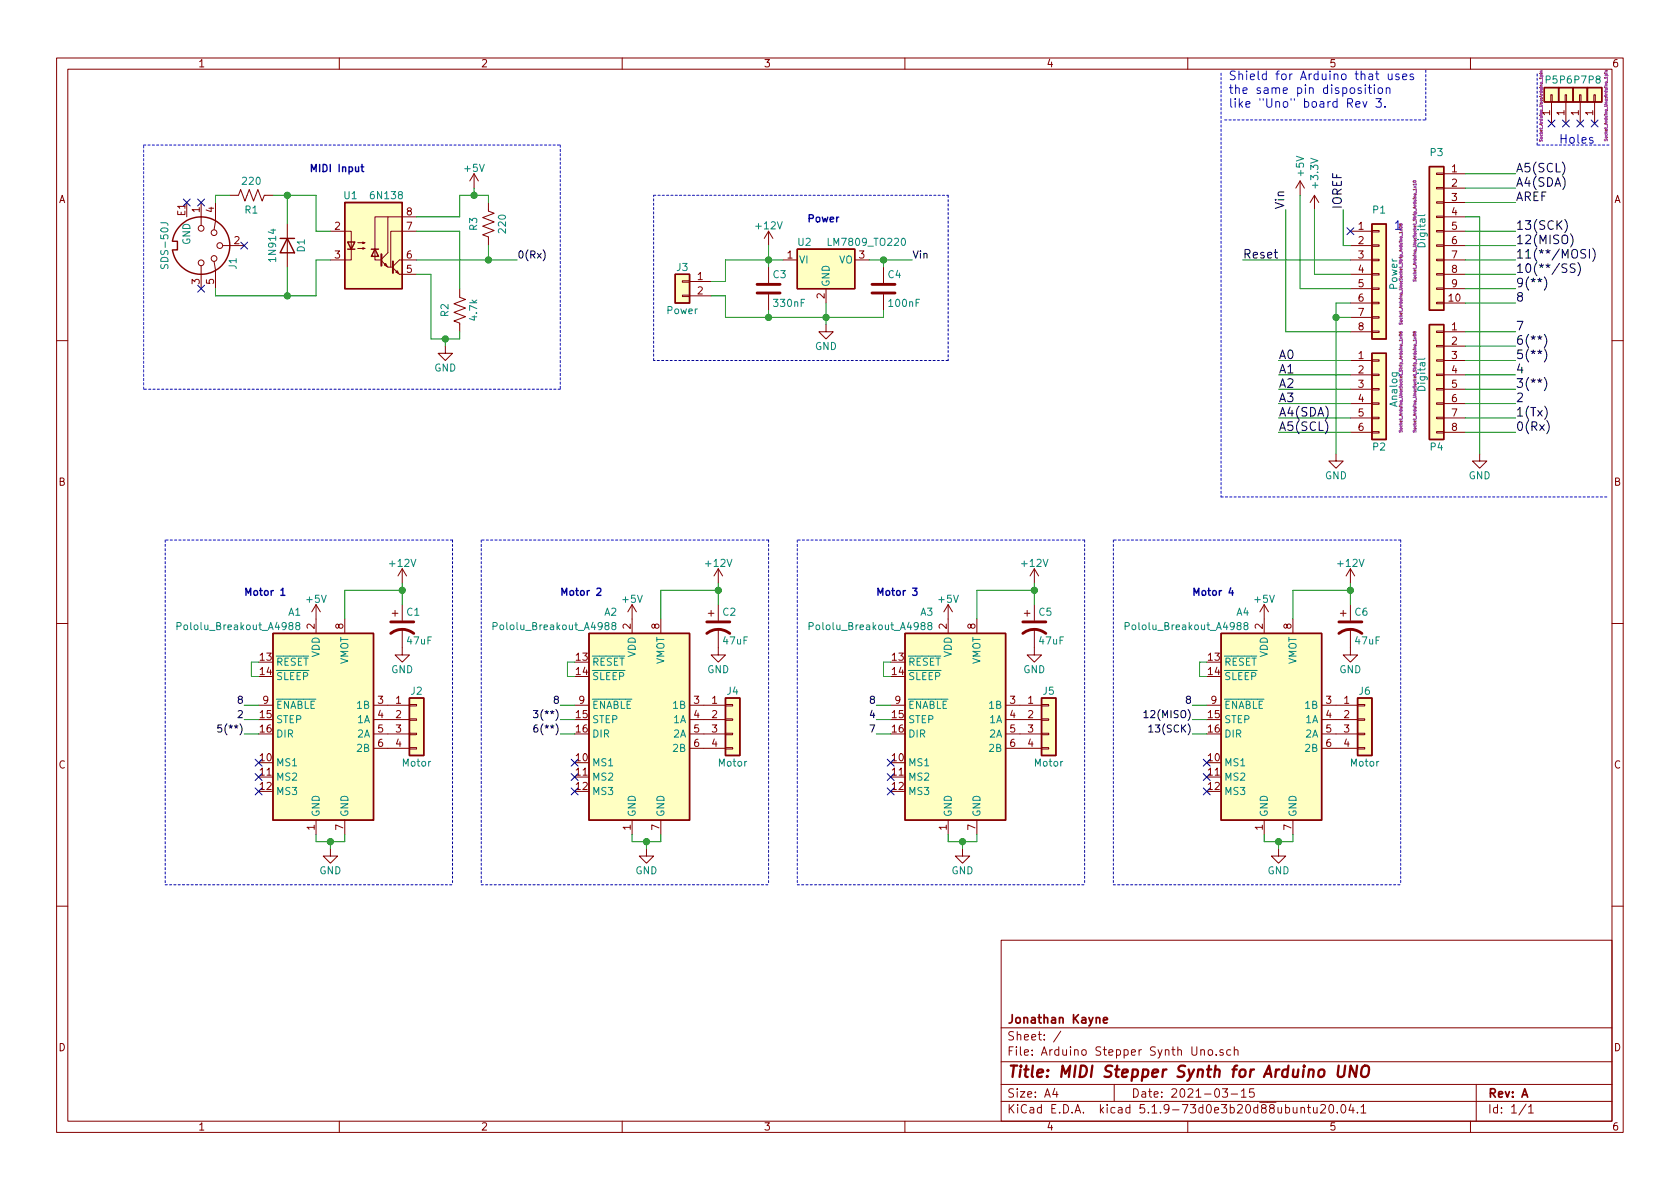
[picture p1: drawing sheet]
<svg xmlns="http://www.w3.org/2000/svg" width="297mm" height="210mm" viewBox="0 0 297 210" stroke-linecap="round" stroke-linejoin="round" font-family="sans-serif">
<g fill="none" stroke="#840000" stroke-width=".18">
<path d="M10 10.3h277v189.9h-277zM12 12.2h273v186.1h-273zM60 10.3v1.9M110 10.3v1.9M160 10.3v1.9M210 10.3v1.9M260 10.3v1.9M274.2 16.8h.2v1.2h-.2zM274.3 18v3.8M276.7 16.8h.3v1.2h-.3zM276.9 18v3.8M279.3 16.8h.2v1.2h-.2z"/>
<path d="M279.4 18v3.8M281.8 16.8h.3v1.2h-.3zM281.9 18v3.8M35.6 35.8v4.1M38.1 35.8v3.3l-.3 1.5M40.6 34.5h1.6l.3-1 .8 2.1 .8-2.1 .7 2.1 .8-2.1 .8 2.1 .3-1.1h1.6M50.8 39.6v7.6M68.6 38.3h-2.3v7.7h1M73.7 38.3h-5.1v6.4l-1.2 1.1M83.8 30.7l-.7 1.3M83.8 30.7v2.6M83.8 30.7l.8 1.3"/>
<path d="M86.4 35.8v1.5l1 .4-2.1 .8 2.1 .7-2.1 .8 2.1 .8-2.1 .7 1.1 .4v1.5M229.9 32l-.8 1.3M229.9 32v2.5M229.9 32l.7 1.3M232.4 34.5l-.8 1.3M232.4 34.5v2.6M232.4 34.5l.8 1.3M254 38.2h1.3v.3h-1.3zM254 35.7h1.3v.2h-1.3zM254 33.1h1.3v.3h-1.3zM254 30.6h1.3v.3h-1.3zM255.3 30.7h3.8"/>
<path d="M255.3 33.3h3.8M255.3 35.8h3.8M255.3 38.3h3.8M35.6 47v4M37.8 46.2l.3 1.5v3.3M39.4 43.4h3.8M58.4 40.9h3.7v5.1h-3.7M63.2 43.9h1.3l-.4 .2v-.3l.4 .1M63.2 42.9h1.3l-.4 .1v-.2l.4 .1M67.4 46.1l1.2 1.1h.6M67.9 46.9l.3-.3 .3 .5zM69.5 47.4l1.1 1.1h3.1"/>
<path d="M70 48.1l.2-.2 .3 .5zM73.7 40.9h-4.6v6.3M73.7 46h-3.1l-1.1 1.1M81.3 51v1.6l1 .4-2 .7 2 .8-2 .7 2 .8-2 .8 1 .3v1.6M120.6 52.2h1.3v.2h-1.3zM120.6 49.7h1.3v.2h-1.3zM121.9 49.8h3.8M121.9 52.3h3.8M135.9 40.9l-.8 1.3M135.9 40.9v2.5M135.9 47.2v2.8M135.9 52.1v2.8"/>
<path d="M135.9 40.9l.8 1.3M138.4 46h2.6M146 57.4v1.3h1.3l-1.3 1.2-1.2-1.2h1.2M146 51v2.6M151.1 46h2.6M156.2 47.2v2.8M156.2 52.1v2.8M238.8 58.7h3.8M238.8 53.6h3.8M238.8 40.9h3.8M238.8 43.4h3.8M238.8 46h3.8"/>
<path d="M238.8 48.5h3.8M238.8 51h3.8M238.8 56.1h3.8M242.6 53.5h1.2v.2h-1.2zM242.6 56h1.2v.3h-1.2zM242.6 58.5h1.2v.3h-1.2zM242.6 50.9h1.2v.3h-1.2zM242.6 45.8h1.2v.3h-1.2zM242.6 43.3h1.2v.3h-1.2zM242.6 40.8h1.2v.2h-1.2zM242.6 48.4h1.2v.2h-1.2zM254 58.5h1.3v.3h-1.3z"/>
<path d="M254 45.8h1.3v.3h-1.3zM254 48.4h1.3v.2h-1.3zM254 50.9h1.3v.3h-1.3zM254 53.5h1.3v.2h-1.3zM254 43.3h1.3v.3h-1.3zM254 40.8h1.3v.2h-1.3zM255.3 58.7h3.8M255.3 53.6h3.8M255.3 40.9h3.8M255.3 43.4h3.8M255.3 46h3.8M255.3 48.5h3.8"/>
<path d="M255.3 51h3.8M10 60.2h2M78.7 61.2v1.3h1.3l-1.3 1.2-1.2-1.2h1.2M238.8 63.7h3.8M238.8 66.3h3.8M238.8 68.8h3.8M238.8 71.4h3.8M238.8 73.9h3.8M238.8 76.4h3.8M242.6 73.8h1.2v.2h-1.2zM242.6 76.3h1.2v.3h-1.2zM242.6 71.2h1.2v.3h-1.2z"/>
<path d="M242.6 66.2h1.2v.2h-1.2zM242.6 63.6h1.2v.3h-1.2zM242.6 68.7h1.2v.3h-1.2zM254 71.2h1.3v.3h-1.3zM254 73.8h1.3v.2h-1.3zM254 76.3h1.3v.3h-1.3zM254 68.7h1.3v.3h-1.3zM254 63.6h1.3v.3h-1.3zM254 61.1h1.3v.2h-1.3zM254 66.2h1.3v.2h-1.3zM255.3 63.7h3.8M255.3 66.3h3.8"/>
<path d="M255.3 68.8h3.8M255.3 71.4h3.8M255.3 73.9h3.8M255.3 76.4h3.8M255.3 61.2h3.8M285 60.2h2M236.2 80.3v1.2h1.3l-1.3 1.3-1.3-1.3h1.3M261.6 80.3v1.2h1.3l-1.3 1.3-1.3-1.3h1.3M10 110.3h2M55.9 106.9v5.1M55.9 106.9l-.8 1.3M55.9 106.9l.7 1.3"/>
<path d="M61 109.5v2.5M69.3 108.5h1.1M69.8 107.9v1.1M71.1 111.2v4.6h1.3l-1.3 1.3-1.3-1.3h1.3M71.1 100.6v2.5M71.1 106.9v2.8M71.1 100.6l-.7 1.2M71.1 100.6l.8 1.2M111.8 106.9l-.8 1.3M111.8 106.9v5.1M111.8 106.9l.7 1.3M116.8 109.5v2.5"/>
<path d="M125.2 108.5h1M125.7 107.9v1.1M127 111.2v4.6h1.3l-1.3 1.3-1.3-1.3h1.3M127 100.6l-.8 1.2M127 100.6v2.5M127 106.9v2.8M127 100.6l.8 1.2M167.6 106.9l-.7 1.3M167.6 106.9v5.1M167.6 106.9l.8 1.3M172.7 109.5v2.5M181.1 108.5h1"/>
<path d="M181.6 107.9v1.1M182.9 111.2v4.6h1.2l-1.2 1.3-1.3-1.3h1.3M182.9 100.6v2.5M182.9 106.9v2.8M182.9 100.6l-.8 1.2M182.9 100.6l.7 1.2M223.5 106.9l-.7 1.3M223.5 106.9v5.1M223.5 106.9l.8 1.3M228.6 109.5v2.5M237 108.5h1M237.5 107.9v1.1"/>
<path d="M238.8 111.2v4.6h1.2l-1.2 1.3-1.3-1.3h1.3M238.8 100.6v2.5M238.8 106.9v2.8M238.8 100.6l-.8 1.2M238.8 100.6l.7 1.2M285 110.3h2M45.7 124.7h2.6M66 124.7h6.4M66 127.2h6.4M66 129.8h6.4M66 132.3h6.4M72.4 132.2h1.3v.3h-1.3z"/>
<path d="M72.4 129.7h1.3v.2h-1.3zM72.4 124.6h1.3v.2h-1.3zM72.4 127.1h1.3v.3h-1.3zM101.6 124.7h2.5M121.9 124.7h6.4M121.9 127.2h6.4M121.9 129.8h6.4M121.9 132.3h6.4M128.3 132.2h1.2v.3h-1.2zM128.3 129.7h1.2v.2h-1.2zM128.3 124.6h1.2v.2h-1.2zM128.3 127.1h1.2v.3h-1.2z"/>
<path d="M157.5 124.7h2.5M177.8 124.7h6.3M177.8 127.2h6.3M177.8 129.8h6.3M177.8 132.3h6.3M184.1 132.2h1.3v.3h-1.3zM184.1 129.7h1.3v.2h-1.3zM184.1 124.6h1.3v.2h-1.3zM184.1 127.1h1.3v.3h-1.3zM213.4 124.7h2.5M233.7 124.7h6.3M233.7 127.2h6.3"/>
<path d="M233.7 129.8h6.3M233.7 132.3h6.3M240 132.2h1.3v.3h-1.3zM240 129.7h1.3v.2h-1.3zM240 124.6h1.3v.2h-1.3zM240 127.1h1.3v.3h-1.3zM55.9 145v2.6M58.4 150.1v1.3h1.3l-1.3 1.2-1.3-1.2h1.3M61 145v2.6M111.8 145v2.6M114.3 150.1v1.3h1.3l-1.3 1.2-1.3-1.2h1.3M116.8 145v2.6"/>
<path d="M167.6 145v2.6M170.2 150.1v1.3h1.2l-1.2 1.2-1.3-1.2h1.3M172.7 145v2.6M223.5 145v2.6M226.1 150.1v1.3h1.2l-1.2 1.2-1.3-1.2h1.3M228.6 145v2.6M10 160.2h2M177 166.3h108v32h-108zM285 160.2h2M60 198.3v1.9M110 198.3v1.9M160 198.3v1.9"/>
<path d="M177 194.8h108M177 191.8h108M177 187.8h108M177 181.8h108M186.5 192.5l-.4 1h1M186.8 193v1M187.6 182.3l-1.3 2M197 191.8v3M210 198.3v1.9M212.3 185.7l.2-.1 .4 .1 .1 .9M213.7 185.7l.2-.1 .4 .1v.8l-.2 .1-.4-.1zM215 186.5v.1"/>
<path d="M216.1 192.5h.9l-.4 .6 .4 .1v.7l-.2 .1-.7-.1M216.3 185.7a.37 .37 0 0 0-.6 .1v.2l.6 .2v.1l-.2 .3-.4-.1M217.6 185.7l-.4-.1-.3 .3 .1 .6 .2 .1 .4-.1M217.7 193.5h1.1M218.2 185.7h.1a.37 .37 0 0 1 .6 .1v.8M218.2 185.1v1.5M219.5 193l.4-.5v1.5M219.5 194h.8M221.7 192.5h-.7l-.1 .7 .2-.1 .5 .1 .2 .2-.1 .5-.2 .1-.6-.1M230 196l.2-.2 .4 .1 .1 .9M230 195.8v1M231.2 195.8h.5"/>
<path d="M231.4 195.3v1.3l.3 .2M232.2 195.8l.1 .9 .4 .1 .2-.1M232.9 195.8v1M233.5 195.5l.2-.2h.4l.3 .5-.9 1h.9M235.2 195.4l.2-.1a.94 .94 0 0 1 0 1.5 .82 .82 0 0 1-.2-1.4zM236.4 196.7v.1M237.3 195.4l.1-.1a.8 .8 0 0 1 .6 .8 .8 .8 0 0 1-.6 .7 1 1 0 0 1-.1-1.4zM238.9 195.2l-.4 1.1h.9M239.2 195.8v1M240 196.7v.1M240.6 195.8l.5-.5v1.5M240.6 196.8h.9"/>
<path d="M260 198.3v1.9M261 191.8v6.5M269.8 195.2l-1.2 2M270.3 195.8l.4-.5v1.5M270.3 196.8h.8"/>
<circle cx="35.6" cy="40.4" r=".51"/>
<circle cx="35.6" cy="46.5" r=".51"/>
<circle cx="37.8" cy="41.1" r=".51"/>
<circle cx="37.8" cy="45.7" r=".51"/>
<circle cx="38.9" cy="43.4" r=".51"/>
</g>
<path d="M236.7 188.4l-.2 1.7 .2 .2a.66 .66 0 0 0 .9-.2l.2-1.7M240 188.4l-.3 2-.9-2-.2 2M240.9 188.7a.69 .69 0 0 1 1.1 0 1.49 1.49 0 0 1-.6 1.7l-.5-.1a1.41 1.41 0 0 1 0-1.6z" fill="none" stroke="#840000" stroke-width=".41"/>
<path d="M195.1 180.4l.7-.1-.1-.3-.4-.1-.2 .2 .1 .7h.5" fill="none" stroke="#840000" stroke-width=".3"/>
<g fill="#ffffc2" stroke="#ffffc2" stroke-width=".18">
<path d="M242.6 62.5h2.5v15.2h-2.5z"/>
<path d="M273 15.5h2.6v2.5h-2.6z"/>
<path d="M275.6 15.5h2.5v2.5h-2.5z"/>
<path d="M278.1 15.5h2.6v2.5h-2.6z"/>
<path d="M280.7 15.5h2.5v2.5h-2.5z"/>
<path d="M48.3 112h17.7v33h-17.7z"/>
<path d="M72.4 123.4h2.5v10.2h-2.5z"/>
<path d="M252.7 57.4h2.6v20.3h-2.6z"/>
<path d="M240 123.4h2.6v10.2h-2.6z"/>
<path d="M215.9 112h17.8v33h-17.8z"/>
<path d="M128.3 123.4h2.5v10.2h-2.5z"/>
<path d="M104.1 112h17.8v33h-17.8z"/>
<path d="M252.7 29.5h2.6v25.4h-2.6z"/>
<path d="M184.1 123.4h2.6v10.2h-2.6z"/>
<path d="M160 112h17.8v33h-17.8z"/>
<path d="M119.4 48.5h2.5v5.1h-2.5z"/>
<path d="M61 35.8h10.1v15.2h-10.1z"/>
<path d="M141 44.1h10.1v6.9h-10.1z"/>
<path d="M242.6 39.6h2.5v20.3h-2.5z"/>
</g>
<g fill="none" stroke="#840000" stroke-width=".25">
<path d="M273 15.5h2.6v2.5h-2.6zM275.6 15.5h2.5v2.5h-2.5zM278.1 15.5h2.6v2.5h-2.6zM280.7 15.5h2.5v2.5h-2.5zM61 35.8h10.1v15.2h-10.1zM242.6 39.6h2.5v20.3h-2.5zM252.7 29.5h2.6v25.4h-2.6zM30.5 42.7a5.1 5.1 0 0 1 7.8-3.6 5.1 5.1 0 0 1 0 8.6 5.1 5.1 0 0 1-7.8-3.5M30.6 42.7h.8v1.5h-.8M49.5 42.2h2.6M50.8 42.2l1.3 2.5h-2.6zM61.5 42.8h1.2l-.6 1.3z"/>
<path d="M61.5 44.1h1.2M65.7 44.1h1.2M66.3 44.1l.6 1.2h-1.2zM119.4 48.5h2.5v5.1h-2.5zM141 44.1h10.1v6.9h-10.1zM252.7 57.4h2.6v20.3h-2.6zM242.6 62.5h2.5v15.2h-2.5zM48.3 112h17.7v33h-17.7zM104.1 112h17.8v33h-17.8zM160 112h17.8v33h-17.8zM215.9 112h17.8v33h-17.8zM72.4 123.4h2.5v10.2h-2.5z"/>
<path d="M128.3 123.4h2.5v10.2h-2.5zM184.1 123.4h2.6v10.2h-2.6zM240 123.4h2.6v10.2h-2.6z"/>
</g>
<g fill="none" stroke="#840084" stroke-width=".18">
<path d="M272.2 13h.1M272.3 13.5h.5M272.3 13h.4M272.3 12.7h.4M272.4 13.5v-.3l.3 .1v.2M272.7 12.5l-.3 .1v.1M283.7 12.9h.1M283.8 13.4h.5M283.8 12.9h.4M283.8 12.7h.4M283.8 13.4l.1-.3 .2 .1v.2M284.2 12.5h-.4l.1 .2"/>
<path d="M247.6 39.7h.3v.1l-.2 .1-.1-.3h-.2v.2h.2M249.9 32a.29 .29 0 0 1 .5 .1l-.1 .1a.26 .26 0 0 1-.3 .1 .26 .26 0 0 1-.1-.2zM250 32.9l.4 .3M250.4 32.6h-.5l.1 .1M250.4 32.5v.2M250.4 33.3v.3M250.4 32.9l-.4 .3M272.2 24.7v.3l.2-.1a.14 .14 0 0 1 .1-.2 .14 .14 0 0 1 .2 .1v.2M283.7 24.6v.3l.2-.1a.14 .14 0 0 1 .1-.2 .14 .14 0 0 1 .2 .1l-.1 .2M247.4 58.7l.1 .2h.3l.1-.3-.3 .1 .1 .2M247.4 59.2h.5a.24 .24 0 0 1-.3 .2 .24 .24 0 0 1-.2-.2zM247.4 57.1v.2h.2l.2-.2 .1 .3"/>
<path d="M247.4 40.1l.5 .1a.24 .24 0 0 1-.3 .2 .24 .24 0 0 1-.2-.3zM247.5 59.6l.4 .2M247.5 40.5l.4 .3M247.9 41v.2M247.9 59.6l-.4 .2M247.9 40.5l-.4 .3M249.9 59.2h.5a.24 .24 0 0 1-.3 .2 .24 .24 0 0 1-.2-.2zM249.9 49.4v.3h.1l.3-.3v.4M250 59.6l.4 .2M250.1 58.7h.3l-.1 .2h-.1l-.2-.2-.1-.1v.3l.2-.1M250.4 59.6l-.4 .2M247.4 76.1v.3h.2l.2-.3 .1 .3"/>
<path d="M247.9 60v.3M249.9 76.1v.3h.1l.3-.3v.3M250.4 60v.3"/>
</g>
<g fill="none" stroke="#008484" stroke-width=".18">
<path d="M28.4 39.4h.9a.39 .39 0 0 1 .4 .5M251.9 37.9l-.1 .2h-1.1M251.9 63.3l-.1 .2h-1.1M31.3 110.7l.7-.1v-.4l-.7-.1v1.2M51.3 110.6l-.2-.1v-.3l.2-.1 .4 .1v.3l-.5 .2-.1 .2v.2l.2 .2h.4l.1-.2-.1-.4-.1-.1M52.5 110.6l-.2-.1v-.3l.5-.1 .2 .1v.3l-.6 .2-.1 .2v.2l.2 .2h.3l.2-.2v-.4l-.2-.1M87.2 110.7l.7-.1v-.4l-.7-.1v1.2M107.2 110.6l-.2-.1v-.3l.2-.1 .4 .1v.3l-.5 .2-.1 .2v.2l.2 .2h.4l.1-.2-.1-.4-.2-.1M108.4 110.6l-.2-.1v-.3l.5-.1 .1 .1v.3l-.5 .2-.1 .2v.2l.2 .2h.3l.2-.2-.1-.4-.1-.1M143.1 110.7l.6-.1v-.4l-.6-.1v1.2M163.1 110.6l-.2-.1v-.3l.2-.1 .3 .1 .1 .3-.5 .2-.2 .2v.2l.3 .2h.3l.2-.2-.1-.4-.2-.1M164.3 110.6l-.3-.3 .3-.2h.2l.2 .1v.3l-.5 .2-.2 .2v.2l.3 .2h.2l.3-.2-.1-.4-.2-.1"/>
<path d="M198.9 110.7l.7-.1v-.4l-.7-.1v1.2M218.9 110.6l-.1-.1v-.3l.1-.1 .4 .1 .1 .3-.6 .2-.1 .2v.2l.2 .2h.4l.1-.2v-.4l-.2-.1M220.2 110.6l-.2-.1v-.3l.4-.1 .2 .1v.3l-.6 .2-.1 .2v.2l.3 .2h.2l.2-.2v-.4l-.2-.1"/>
</g>
<path d="M133.9 51.8h4M133.9 50.3h4M154.2 51.8h4M154.2 50.3h4M69.1 112a3.3 3.3 0 0 1 4.1 0M69.1 110h4.1M125 112a3.3 3.3 0 0 1 4 0M125 110h4M180.8 112a3.3 3.3 0 0 1 4.1 0M180.8 110h4.1M236.7 112a3.3 3.3 0 0 1 4.1 0M236.7 110h4.1" fill="none" stroke="#840000" stroke-width=".51"/>
<path d="M67.4 45v2M69.5 46.2v2.1" fill="none" stroke="#840000" stroke-width=".36"/>
<g fill="none" stroke="#0000c2" stroke-width=".18" stroke-dasharray=".4 .4">
<path d="M215.9 12.9v75M25.4 25.6h73.7M99.1 25.6v43.2M115.6 34.5h52M167.6 34.5v29.2M216.5 21.2h35.6M252.1 21.2v-8.9M271.8 25.6v-12.7M284.5 25.6h-12.7M25.4 68.8v-43.2M99.1 68.8h-73.7M115.6 63.7v-29.2"/>
<path d="M167.6 63.7h-52M29.2 95.5v61M80 95.5v61M80 95.5h-50.8M85.1 95.5v61M135.9 95.5v61M135.9 95.5h-50.8M141 95.5v61M191.8 95.5h-50.8M191.8 95.5v61M196.8 95.5v61M215.9 87.9h68.6"/>
<path d="M247.6 95.5h-50.8M247.6 95.5v61M29.2 156.5h50.8M85.1 156.5h50.8M141 156.5h50.8M196.8 156.5h50.8"/>
</g>
<g fill="none" stroke="#008400" stroke-width=".18">
<path d="M40.6 34.5h-2.5v1.3M48.3 34.5h7.6v6.4h2.5M50.8 34.5v5.1M83.8 33.3v1.2M86.4 35.8v-1.3h-5.1v3.8h-7.6M227.3 37.1v21.6h11.5M229.9 34.5v16.5h8.9M232.4 37.1v11.4h6.4M237.5 37.1v6.3h1.3M259.1 38.3h2.5v42M259.1 35.8h8.9M259.1 33.3h8.9"/>
<path d="M259.1 30.7h8.9M50.8 47.2v5.1M58.4 46h-2.5v6.3h-17.8v-1.3M73.7 46h17.7M73.7 40.9h7.6v10.1M73.7 48.5h2.5v11.4h5.1v-1.2M78.7 59.9v1.3M86.4 43.4v2.6M125.7 52.3h2.6v3.8h27.9v-1.2M135.9 43.4v3.8M135.9 54.9v1.2M138.4 46h-10.1v3.8h-2.6"/>
<path d="M146 53.6v3.8M153.7 46h7.6M156.2 46v1.2M219.7 46h19.1M236.2 56.1h2.6M238.8 53.6h-2.6v26.7M259.1 46h8.9M259.1 53.6h8.9M259.1 58.7h8.9M259.1 40.9h8.9M259.1 51h8.9M259.1 48.5h8.9"/>
<path d="M259.1 43.4h8.9M226.1 66.3h12.7M226.1 76.4h12.7M226.1 73.9h12.7M226.1 71.4h12.7M226.1 68.8h12.7M226.1 63.7h12.7M259.1 66.3h8.9M259.1 76.4h8.9M259.1 73.9h8.9M259.1 71.4h8.9M259.1 68.8h8.9"/>
<path d="M259.1 63.7h8.9M259.1 61.2h8.9M45.7 117.1h-1.3v2.5h1.3M71.1 104.4h-10.1v5.1M71.1 103.1v3.8M101.6 117.1h-1.3v2.5h1.3M127 104.4h-10.2v5.1M127 103.1v3.8M157.5 117.1h-1.3v2.5h1.3M182.9 104.4h-10.2v5.1M182.9 103.1v3.8M213.4 117.1h-1.3v2.5h1.3"/>
<path d="M238.8 104.4h-10.2v5.1M238.8 103.1v3.8M43.2 129.8h2.5M43.2 127.2h2.5M43.2 124.7h2.5M99.1 129.8h2.5M99.1 127.2h2.5M99.1 124.7h2.5M154.9 129.8h2.6M154.9 127.2h2.6M154.9 124.7h2.6M210.8 129.8h2.6"/>
<path d="M210.8 127.2h2.6M210.8 124.7h2.6M55.9 147.6v1.2h5.1v-1.2M58.4 148.8v1.3M111.8 147.6v1.2h5v-1.2M114.3 148.8v1.3M167.6 147.6v1.2h5.1v-1.2M170.2 148.8v1.3M223.5 147.6v1.2h5.1v-1.2M226.1 148.8v1.3"/>
</g>
<g fill="none" stroke="#000" stroke-width=".18">
<path d="M276.7 38.8a1.78 1.78 0 0 1 0 2.3M96 44.2a1.47 1.47 0 0 1 0 1.9M273 59.1a1.78 1.78 0 0 1 0 2.4M273 49a1.78 1.78 0 0 1 0 2.3M277.7 41.3a1.78 1.78 0 0 1 0 2.4M278.5 46.7a.62 .62 0 0 0-.8 .1v.4l.6 .3 .2 .4-.3 .3-.6-.1M279 46.4a1.78 1.78 0 0 1 0 2.4M280.4 44.2l-.6-.1-.2 .1v.5l.6 .3 .2 .3-.3 .3h-.6M281 44.1v1.5M281.6 43.9a1.78 1.78 0 0 1 0 2.3M273 66.7a1.78 1.78 0 0 1 0 2.4M273 61.7a1.78 1.78 0 0 1 0 2.3"/>
<path d="M273.1 71.8a1.78 1.78 0 0 1 0 2.4M273.5 74.4a1.78 1.78 0 0 1 0 2.3M39.2 128.2h-.6l-.1 .6 .2-.1 .5 .1v.5l-.2 .2-.5-.2M94.3 125.6h.8l-.4 .5 .3 .2v.5l-.1 .1-.6-.1M95 128.2l-.4 .1a.87 .87 0 0 0 0 1.2l.4-.2v-.5l-.4-.1-.2 .2M202.3 126l.3-.4v1.3M202.3 126.9h.7M203.1 128.5l.4-.3v1.3M203.1 129.5h.7"/>
</g>
<g fill="none" stroke="#0000c2" stroke-width=".18">
<path d="M239.7 18.5l.8-.2-.1-.3h-.4l-.3 .2 .1 .7h.6M240.7 15.6l-.4-.1-.2 .2 .1 .2 .5 .2v.4h-.6M241 18l.3 1 .4-1M241.4 15v.1M241.4 15.5v1M241.9 15.5h.6M242.1 15v1.3l.1 .2h.3M243 15v.1M243 15.5v1M243.3 17.4h.9l-.5 .6 .5 .2v.6l-.3 .2h-.4l-.2-.2M243.7 15.6l.2-.1 .5 .1v.6l-.1 .3h-.4l-.2-.1zM244.9 18.8v.2"/>
<path d="M245.1 15.6l.2-.1 .4 .1v.9M245.1 15.5v1M245.5 13.1v.8a.37 .37 0 0 0 .3 .2 .37 .37 0 0 0 .3-.2M246.1 13.1v1M247.3 13.2l-.3-.1-.2 .2v.2l.5 .2v.3h-.5M248 13.6l.7-.2v-.2l-.5-.1-.2 .2 .1 .7h.6M249.9 13.2l-.4-.1-.2 .2 .1 .2 .5 .2v.3h-.6M281.6 24.4a.37 .37 0 0 0-.6 .1l.1 .2 .6 .3-.2 .3-.5-.1"/>
</g>
<path d="M63.8 29.5h.5M64 29.1v1.1l.3 .1M43.5 105.3v-1.3l.4 .9 .4-.9v1.3M99.4 105.3v-1.3l.4 .9 .4-.9v1.3M155.2 105.3v-1.3l.5 .9 .4-.9v1.3M211.1 105.3v-1.3l.5 .9 .4-.9v1.3" fill="none" stroke="#0000c2" stroke-width=".25"/>
<g fill="#008400" stroke="#008400" stroke-width=".25">
<circle cx="135.9" cy="56.1" r=".51"/>
<circle cx="86.4" cy="46" r=".51"/>
<circle cx="135.9" cy="46" r=".51"/>
<circle cx="156.2" cy="46" r=".51"/>
<circle cx="83.8" cy="34.5" r=".51"/>
<circle cx="226.1" cy="148.8" r=".51"/>
<circle cx="146.1" cy="56.1" r=".51"/>
<circle cx="238.8" cy="104.4" r=".51"/>
<circle cx="170.2" cy="148.8" r=".51"/>
<circle cx="182.9" cy="104.4" r=".51"/>
<circle cx="50.8" cy="52.3" r=".51"/>
<circle cx="78.7" cy="59.9" r=".51"/>
<circle cx="58.4" cy="148.8" r=".51"/>
<circle cx="50.8" cy="34.5" r=".51"/>
<circle cx="127" cy="104.4" r=".51"/>
<circle cx="114.3" cy="148.8" r=".51"/>
<circle cx="236.2" cy="56.1" r=".51"/>
<circle cx="71.1" cy="104.4" r=".51"/>
</g>
<g fill="none" stroke="#000084" stroke-width=".18">
<path d="M32.4 35.2l1.2 1.2M33.6 35.2l-1.2 1.2M35 35.2l1.2 1.2M36.2 35.2l-1.2 1.2M273.7 21.2l1.2 1.2M274.9 21.2l-1.2 1.2M276.3 21.2l1.2 1.2M277.5 21.2l-1.2 1.2M278.8 21.2l1.2 1.2M280 21.2l-1.2 1.2M281.3 21.2l1.2 1.2M282.5 21.2l-1.2 1.2"/>
<path d="M35 50.4l1.2 1.3M36.2 50.4l-1.2 1.3M42.6 42.8l1.2 1.2M43.8 42.8l-1.2 1.2M238.2 40.3l1.2 1.2M239.4 40.3l-1.2 1.2M45.1 139.3l1.2 1.3M45.1 136.8l1.2 1.2M45.1 134.3l1.2 1.2M46.3 139.3l-1.2 1.3M46.3 136.8l-1.2 1.2M46.3 134.3l-1.2 1.2"/>
<path d="M101 139.3l1.2 1.3M101 136.8l1.2 1.2M101 134.3l1.2 1.2M102.2 139.3l-1.2 1.3M102.2 136.8l-1.2 1.2M102.2 134.3l-1.2 1.2M156.9 139.3l1.2 1.3M156.9 136.8l1.2 1.2M156.9 134.3l1.2 1.2M158.1 139.3l-1.2 1.3M158.1 136.8l-1.2 1.2M158.1 134.3l-1.2 1.2"/>
<path d="M212.8 139.3l1.2 1.3M212.8 136.8l1.2 1.2M212.8 134.3l1.2 1.2M214 139.3l-1.2 1.3M214 136.8l-1.2 1.2M214 134.3l-1.2 1.2"/>
</g>
<text font-size="2.8" fill="#840000" x="178" y="190.5">Title: MIDI Stepper Synth for Arduino UNO</text>
<g font-size="2.1" fill="#0000c2">
<text x="217.2" y="14.2">Shield for Arduino that uses</text>
<text x="217.2" y="16.6">the same pin disposition</text>
<text x="217.2" y="19">like &quot;Uno&quot; board Rev 3.</text>
<text x="275.6" y="25.4">Holes</text>
<text x="246.4" y="40.6">1</text>
</g>
<g font-size="2.1">
<text x="268" y="35.6">AREF</text>
<text x="268" y="33">A4(SDA)</text>
<text x="268" y="30.5">A5(SCL)</text>
<text x="227.1" y="37.1" transform="rotate(-90 227.1 37.1)">Vin</text>
<text x="237.2" y="37.1" transform="rotate(-90 237.2 37.1)">IOREF</text>
<text x="268" y="40.6">13(SCK)</text>
<text x="219.7" y="45.7">Reset</text>
<text x="268" y="45.7">11(**/MOSI)</text>
<text x="268" y="43.2">12(MISO)</text>
<text x="268" y="53.3">8</text>
<text x="268" y="50.8">9(**)</text>
<text x="268" y="48.3">10(**/SS)</text>
<text x="268" y="58.4">7</text>
<text x="226.1" y="63.5">A0</text>
<text x="268" y="63.5">5(**)</text>
<text x="268" y="61">6(**)</text>
<text x="226.1" y="71.1">A3</text>
<text x="226.1" y="68.6">A2</text>
<text x="226.1" y="66">A1</text>
<text x="268" y="68.6">3(**)</text>
<text x="268" y="71.1">2</text>
<text x="268" y="66">4</text>
<text x="226.1" y="76.2">A5(SCL)</text>
<text x="226.1" y="73.7">A4(SDA)</text>
<text x="268" y="73.7">1(Tx)</text>
<text x="268" y="76.2">0(Rx)</text>
</g>
<g font-size="2.1" fill="#840000">
<text x="178" y="184">Sheet: /</text>
<text x="178" y="181">Jonathan Kayne</text>
<text x="178" y="186.7">File: Arduino Stepper Synth Uno.sch</text>
<text x="178" y="196.9">KiCad E.D.A. kicad 5.1.9-73d0e3b20d88ubuntu20.04.1</text>
<text x="178" y="194.1">Size: A4</text>
<text x="200" y="194.1">Date: 2021-03-15</text>
<text x="263" y="194.1">Rev: A</text>
<text x="263" y="196.9">Id: 1/1</text>
</g>
<g font-size="1.8" fill="#840000">
<text x="35" y="11.9">1</text>
<text x="85" y="11.9">2</text>
<text x="135" y="11.9">3</text>
<text x="185" y="11.9">4</text>
<text x="235" y="11.9">5</text>
<text x="285" y="11.9">6</text>
<text x="276.6" y="20.4" transform="rotate(-90 276.6 20.4)">1</text>
<text x="279.1" y="20.4" transform="rotate(-90 279.1 20.4)">1</text>
<text x="281.7" y="20.4" transform="rotate(-90 281.7 20.4)">1</text>
<text x="10.4" y="35.9">A</text>
<text x="256.7" y="30.5">1</text>
<text x="256.7" y="33">2</text>
<text x="256.7" y="35.6">3</text>
<text x="285.4" y="35.9">A</text>
<text x="32.8" y="38.1" transform="rotate(-90 32.8 38.1)">E1</text>
<text x="35.3" y="37.6" transform="rotate(-90 35.3 37.6)">1</text>
<text x="37.8" y="37.6" transform="rotate(-90 37.8 37.6)">4</text>
<text x="59.2" y="40.6">2</text>
<text x="71.9" y="40.6">7</text>
<text x="71.9" y="38.1">8</text>
<text x="240.2" y="40.6">1</text>
<text x="256.7" y="38.1">4</text>
<text x="256.7" y="40.6">5</text>
<text x="41.4" y="43.2">2</text>
<text x="59.2" y="45.7">3</text>
<text x="71.9" y="45.7">6</text>
<text x="139.2" y="45.7">1</text>
<text x="151.9" y="45.7">3</text>
<text x="240.2" y="43.2">2</text>
<text x="240.2" y="45.7">3</text>
<text x="256.7" y="43.2">6</text>
<text x="256.7" y="45.7">7</text>
<text x="35.3" y="50.3" transform="rotate(-90 35.3 50.3)">3</text>
<text x="37.8" y="50.3" transform="rotate(-90 37.8 50.3)">5</text>
<text x="71.9" y="48.3">5</text>
<text x="123.3" y="49.5">1</text>
<text x="123.3" y="52.1">2</text>
<text x="145.8" y="52.8" transform="rotate(-90 145.8 52.8)">2</text>
<text x="240.2" y="48.3">4</text>
<text x="240.2" y="50.8">5</text>
<text x="240.2" y="53.3">6</text>
<text x="256.2" y="53.3">10</text>
<text x="256.7" y="48.3">8</text>
<text x="256.7" y="50.8">9</text>
<text x="240.2" y="55.9">7</text>
<text x="240.2" y="58.4">8</text>
<text x="256.7" y="58.4">1</text>
<text x="240.2" y="63.5">1</text>
<text x="256.7" y="61">2</text>
<text x="256.7" y="63.5">3</text>
<text x="240.2" y="66">2</text>
<text x="240.2" y="68.6">3</text>
<text x="240.2" y="71.1">4</text>
<text x="256.7" y="66">4</text>
<text x="256.7" y="68.6">5</text>
<text x="256.7" y="71.1">6</text>
<text x="240.2" y="73.7">5</text>
<text x="240.2" y="76.2">6</text>
<text x="256.7" y="73.7">7</text>
<text x="256.7" y="76.2">8</text>
<text x="10.4" y="85.9">B</text>
<text x="285.4" y="85.9">B</text>
<text x="55.6" y="111.2" transform="rotate(-90 55.6 111.2)">2</text>
<text x="60.7" y="111.2" transform="rotate(-90 60.7 111.2)">8</text>
<text x="111.5" y="111.2" transform="rotate(-90 111.5 111.2)">2</text>
<text x="116.6" y="111.2" transform="rotate(-90 116.6 111.2)">8</text>
<text x="167.4" y="111.2" transform="rotate(-90 167.4 111.2)">2</text>
<text x="172.5" y="111.2" transform="rotate(-90 172.5 111.2)">8</text>
<text x="223.3" y="111.2" transform="rotate(-90 223.3 111.2)">2</text>
<text x="228.3" y="111.2" transform="rotate(-90 228.3 111.2)">8</text>
<text x="46" y="116.8">13</text>
<text x="46" y="119.4">14</text>
<text x="101.9" y="116.8">13</text>
<text x="101.9" y="119.4">14</text>
<text x="157.8" y="116.8">13</text>
<text x="157.8" y="119.4">14</text>
<text x="213.7" y="116.8">13</text>
<text x="213.7" y="119.4">14</text>
<text x="46.5" y="124.5">9</text>
<text x="66.8" y="124.5">3</text>
<text x="70" y="124.5">1</text>
<text x="102.4" y="124.5">9</text>
<text x="122.7" y="124.5">3</text>
<text x="125.9" y="124.5">1</text>
<text x="158.3" y="124.5">9</text>
<text x="178.6" y="124.5">3</text>
<text x="181.8" y="124.5">1</text>
<text x="214.1" y="124.5">9</text>
<text x="234.5" y="124.5">3</text>
<text x="237.6" y="124.5">1</text>
<text x="46" y="127">15</text>
<text x="46" y="129.5">16</text>
<text x="66.8" y="127">4</text>
<text x="66.8" y="129.5">5</text>
<text x="70" y="127">2</text>
<text x="70" y="129.5">3</text>
<text x="101.9" y="127">15</text>
<text x="101.9" y="129.5">16</text>
<text x="122.7" y="127">4</text>
<text x="122.7" y="129.5">5</text>
<text x="125.9" y="127">2</text>
<text x="125.9" y="129.5">3</text>
<text x="157.8" y="127">15</text>
<text x="157.8" y="129.5">16</text>
<text x="178.6" y="127">4</text>
<text x="178.6" y="129.5">5</text>
<text x="181.8" y="127">2</text>
<text x="181.8" y="129.5">3</text>
<text x="213.7" y="127">15</text>
<text x="213.7" y="129.5">16</text>
<text x="234.5" y="127">4</text>
<text x="234.5" y="129.5">5</text>
<text x="237.6" y="127">2</text>
<text x="237.6" y="129.5">3</text>
<text x="10.4" y="135.9">C</text>
<text x="46" y="134.6">10</text>
<text x="46" y="137.2">11</text>
<text x="66.8" y="132.1">6</text>
<text x="70" y="132.1">4</text>
<text x="101.9" y="134.6">10</text>
<text x="101.9" y="137.2">11</text>
<text x="122.7" y="132.1">6</text>
<text x="125.9" y="132.1">4</text>
<text x="157.8" y="134.6">10</text>
<text x="157.8" y="137.2">11</text>
<text x="178.6" y="132.1">6</text>
<text x="181.8" y="132.1">4</text>
<text x="213.7" y="134.6">10</text>
<text x="213.7" y="137.2">11</text>
<text x="234.5" y="132.1">6</text>
<text x="237.6" y="132.1">4</text>
<text x="285.4" y="135.9">C</text>
<text x="46" y="139.7">12</text>
<text x="101.9" y="139.7">12</text>
<text x="157.8" y="139.7">12</text>
<text x="213.7" y="139.7">12</text>
<text x="55.6" y="146.8" transform="rotate(-90 55.6 146.8)">1</text>
<text x="60.7" y="146.8" transform="rotate(-90 60.7 146.8)">7</text>
<text x="111.5" y="146.8" transform="rotate(-90 111.5 146.8)">1</text>
<text x="116.6" y="146.8" transform="rotate(-90 116.6 146.8)">7</text>
<text x="167.4" y="146.8" transform="rotate(-90 167.4 146.8)">1</text>
<text x="172.5" y="146.8" transform="rotate(-90 172.5 146.8)">7</text>
<text x="223.3" y="146.8" transform="rotate(-90 223.3 146.8)">1</text>
<text x="228.3" y="146.8" transform="rotate(-90 228.3 146.8)">7</text>
<text x="10.4" y="185.9">D</text>
<text x="285.4" y="185.9">D</text>
<text x="35" y="199.9">1</text>
<text x="85" y="199.9">2</text>
<text x="135" y="199.9">3</text>
<text x="185" y="199.9">4</text>
<text x="235" y="199.9">5</text>
<text x="285" y="199.9">6</text>
</g>
<g font-size="1.8" fill="#008484">
<text x="273.3" y="14.8">P5 P6 P7 P8</text>
<text x="252.9" y="27.6">P3</text>
<text x="43" y="32.7">220</text>
<text x="60.9" y="35.2">U1</text>
<text x="65.7" y="35.2">6N138</text>
<text x="82.2" y="30.4">+5V</text>
<text x="230.6" y="31.1" transform="rotate(-90 230.6 31.1)">+5V</text>
<text x="233.1" y="33.1" transform="rotate(-90 233.1 33.1)">+3.3V</text>
<text x="43.3" y="37.8">R1</text>
<text x="84.4" y="40.7" transform="rotate(-90 84.4 40.7)">R3</text>
<text x="89.5" y="41.1" transform="rotate(-90 89.5 41.1)">220</text>
<text x="133.8" y="40.6">+12V</text>
<text x="242.8" y="37.8">P1</text>
<text x="29.8" y="47" transform="rotate(-90 29.8 47)">SDS-50J</text>
<text x="33.7" y="43.3" transform="rotate(-90 33.7 43.3)">GND</text>
<text x="41.8" y="47.6" transform="rotate(-90 41.8 47.6)">J1</text>
<text x="48.8" y="46" transform="rotate(-90 48.8 46)">1N914</text>
<text x="53.9" y="44.5" transform="rotate(-90 53.9 44.5)">D1</text>
<text x="119.7" y="47.9">J3</text>
<text x="141.1" y="43.5">U2</text>
<text x="141.2" y="46.6">VI</text>
<text x="146.8" y="43.5">LM7809_TO220</text>
<text x="148.3" y="46.6">VO</text>
<text x="136.7" y="49.2">C3</text>
<text x="146.7" y="50.8" transform="rotate(-90 146.7 50.8)">GND</text>
<text x="157" y="49.2">C4</text>
<text x="79.3" y="56" transform="rotate(-90 79.3 56)">R2</text>
<text x="84.4" y="56.6" transform="rotate(-90 84.4 56.6)">4.7k</text>
<text x="118" y="55.5">Power</text>
<text x="137" y="54.3">330nF</text>
<text x="157.3" y="54.3">100nF</text>
<text x="76.8" y="65.7">GND</text>
<text x="144.1" y="61.9">GND</text>
<text x="242.8" y="79.7">P2</text>
<text x="252.9" y="79.7">P4</text>
<text x="234.3" y="84.8">GND</text>
<text x="259.7" y="84.8">GND</text>
<text x="69" y="100.2">+12V</text>
<text x="124.9" y="100.2">+12V</text>
<text x="180.8" y="100.2">+12V</text>
<text x="236.7" y="100.2">+12V</text>
<text x="54.3" y="106.6">+5V</text>
<text x="110.2" y="106.6">+5V</text>
<text x="166" y="106.6">+5V</text>
<text x="221.9" y="106.6">+5V</text>
<text x="32" y="111.4">Pololu_Breakout_A4988</text>
<text x="51" y="108.9">A1</text>
<text x="72" y="108.9">C1</text>
<text x="72.1" y="114">47uF</text>
<text x="87.9" y="111.4">Pololu_Breakout_A4988</text>
<text x="106.9" y="108.9">A2</text>
<text x="127.8" y="108.9">C2</text>
<text x="128" y="114">47uF</text>
<text x="143.8" y="111.4">Pololu_Breakout_A4988</text>
<text x="162.8" y="108.9">A3</text>
<text x="183.7" y="108.9">C5</text>
<text x="183.8" y="114">47uF</text>
<text x="199.7" y="111.4">Pololu_Breakout_A4988</text>
<text x="218.6" y="108.9">A4</text>
<text x="239.6" y="108.9">C6</text>
<text x="239.7" y="114">47uF</text>
<text x="48.8" y="117.7">RESET</text>
<text x="56.5" y="116.3" transform="rotate(-90 56.5 116.3)">VDD</text>
<text x="61.6" y="117.6" transform="rotate(-90 61.6 117.6)">VMOT</text>
<text x="69.2" y="119">GND</text>
<text x="104.6" y="117.7">RESET</text>
<text x="112.4" y="116.3" transform="rotate(-90 112.4 116.3)">VDD</text>
<text x="117.5" y="117.6" transform="rotate(-90 117.5 117.6)">VMOT</text>
<text x="125" y="119">GND</text>
<text x="160.5" y="117.7">RESET</text>
<text x="168.3" y="116.3" transform="rotate(-90 168.3 116.3)">VDD</text>
<text x="173.4" y="117.6" transform="rotate(-90 173.4 117.6)">VMOT</text>
<text x="180.9" y="119">GND</text>
<text x="216.4" y="117.7">RESET</text>
<text x="224.2" y="116.3" transform="rotate(-90 224.2 116.3)">VDD</text>
<text x="229.2" y="117.6" transform="rotate(-90 229.2 117.6)">VMOT</text>
<text x="236.8" y="119">GND</text>
<text x="48.8" y="120.3">SLEEP</text>
<text x="48.8" y="125.3">ENABLE</text>
<text x="63.3" y="125.3">1B</text>
<text x="72.7" y="122.9">J2</text>
<text x="104.6" y="120.3">SLEEP</text>
<text x="104.6" y="125.3">ENABLE</text>
<text x="119.2" y="125.3">1B</text>
<text x="128.6" y="122.9">J4</text>
<text x="160.5" y="120.3">SLEEP</text>
<text x="160.5" y="125.3">ENABLE</text>
<text x="175" y="125.3">1B</text>
<text x="184.5" y="122.9">J5</text>
<text x="216.4" y="120.3">SLEEP</text>
<text x="216.4" y="125.3">ENABLE</text>
<text x="230.9" y="125.3">1B</text>
<text x="240.3" y="122.9">J6</text>
<text x="48.8" y="127.9">STEP</text>
<text x="48.8" y="130.4">DIR</text>
<text x="63.3" y="127.9">1A</text>
<text x="63.3" y="130.4">2A</text>
<text x="104.6" y="127.9">STEP</text>
<text x="104.6" y="130.4">DIR</text>
<text x="119.2" y="127.9">1A</text>
<text x="119.2" y="130.4">2A</text>
<text x="160.5" y="127.9">STEP</text>
<text x="160.5" y="130.4">DIR</text>
<text x="175" y="127.9">1A</text>
<text x="175" y="130.4">2A</text>
<text x="216.4" y="127.9">STEP</text>
<text x="216.4" y="130.4">DIR</text>
<text x="230.9" y="127.9">1A</text>
<text x="230.9" y="130.4">2A</text>
<text x="48.8" y="135.5">MS1</text>
<text x="63.3" y="133">2B</text>
<text x="71.2" y="135.6">Motor</text>
<text x="104.6" y="135.5">MS1</text>
<text x="119.2" y="133">2B</text>
<text x="127.1" y="135.6">Motor</text>
<text x="160.5" y="135.5">MS1</text>
<text x="175" y="133">2B</text>
<text x="183" y="135.6">Motor</text>
<text x="216.4" y="135.5">MS1</text>
<text x="230.9" y="133">2B</text>
<text x="238.9" y="135.6">Motor</text>
<text x="48.8" y="138">MS2</text>
<text x="48.8" y="140.6">MS3</text>
<text x="104.6" y="138">MS2</text>
<text x="104.6" y="140.6">MS3</text>
<text x="160.5" y="138">MS2</text>
<text x="160.5" y="140.6">MS3</text>
<text x="216.4" y="138">MS2</text>
<text x="216.4" y="140.6">MS3</text>
<text x="56.5" y="144.5" transform="rotate(-90 56.5 144.5)">GND</text>
<text x="61.6" y="144.5" transform="rotate(-90 61.6 144.5)">GND</text>
<text x="112.4" y="144.5" transform="rotate(-90 112.4 144.5)">GND</text>
<text x="117.5" y="144.5" transform="rotate(-90 117.5 144.5)">GND</text>
<text x="168.3" y="144.5" transform="rotate(-90 168.3 144.5)">GND</text>
<text x="173.4" y="144.5" transform="rotate(-90 173.4 144.5)">GND</text>
<text x="224.2" y="144.5" transform="rotate(-90 224.2 144.5)">GND</text>
<text x="229.2" y="144.5" transform="rotate(-90 229.2 144.5)">GND</text>
<text x="56.5" y="154.6">GND</text>
<text x="112.3" y="154.6">GND</text>
<text x="168.2" y="154.6">GND</text>
<text x="224.1" y="154.6">GND</text>
</g>
<g font-size="1.8" fill="#840084">
<text x="274.1" y="20.4" transform="rotate(-90 274.1 20.4)">1</text>
<text x="252" y="43.6" transform="rotate(-90 252 43.6)">Digital</text>
<text x="247.1" y="51.1" transform="rotate(-90 247.1 51.1)">Power</text>
<text x="247.1" y="71.8" transform="rotate(-90 247.1 71.8)">Analog</text>
<text x="252" y="69" transform="rotate(-90 252 69)">Digital</text>
</g>
<g font-size="1.8" fill="#0000c2">
<text x="54.6" y="30.4">MIDI Input</text>
<text x="143.3" y="39.3">Power</text>
<text x="44.4" y="105.4">Motor 1</text>
<text x="100.3" y="105.4">Motor 2</text>
<text x="156.2" y="105.4">Motor 3</text>
<text x="212.1" y="105.4">Motor 4</text>
</g>
<g font-size="1.8">
<text x="91.4" y="45.7">0(Rx)</text>
<text x="161.3" y="45.7">Vin</text>
<text x="42.2" y="124.5">8</text>
<text x="98.1" y="124.5">8</text>
<text x="153.9" y="124.5">8</text>
<text x="209.8" y="124.5">8</text>
<text x="39.6" y="129.5">5(**)</text>
<text x="42.2" y="127">2</text>
<text x="95.5" y="129.5">6(**)</text>
<text x="95.5" y="127">3(**)</text>
<text x="153.9" y="127">4</text>
<text x="153.9" y="129.5">7</text>
<text x="203.1" y="127">12(MISO)</text>
<text x="203.9" y="129.5">13(SCK)</text>
</g>
<g font-size=".7" fill="#840084">
<text x="272.7" y="24.8" transform="rotate(-90 272.7 24.8)">Socket_Arduino_Uno:Arduino_1pin</text>
<text x="284.2" y="24.7" transform="rotate(-90 284.2 24.7)">Socket_Arduino_Uno:Arduino_1pin</text>
<text x="250.4" y="49.3" transform="rotate(-90 250.4 49.3)">Socket_Arduino_Uno:Socket_Strip_Arduino_1x10</text>
<text x="247.9" y="56.9" transform="rotate(-90 247.9 56.9)">Socket_Arduino_Uno:Socket_Strip_Arduino_1x08</text>
<text x="247.9" y="75.9" transform="rotate(-90 247.9 75.9)">Socket_Arduino_Uno:Socket_Strip_Arduino_1x06</text>
<text x="250.4" y="75.9" transform="rotate(-90 250.4 75.9)">Socket_Arduino_Uno:Socket_Strip_Arduino_1x08</text>
</g>
</svg>
